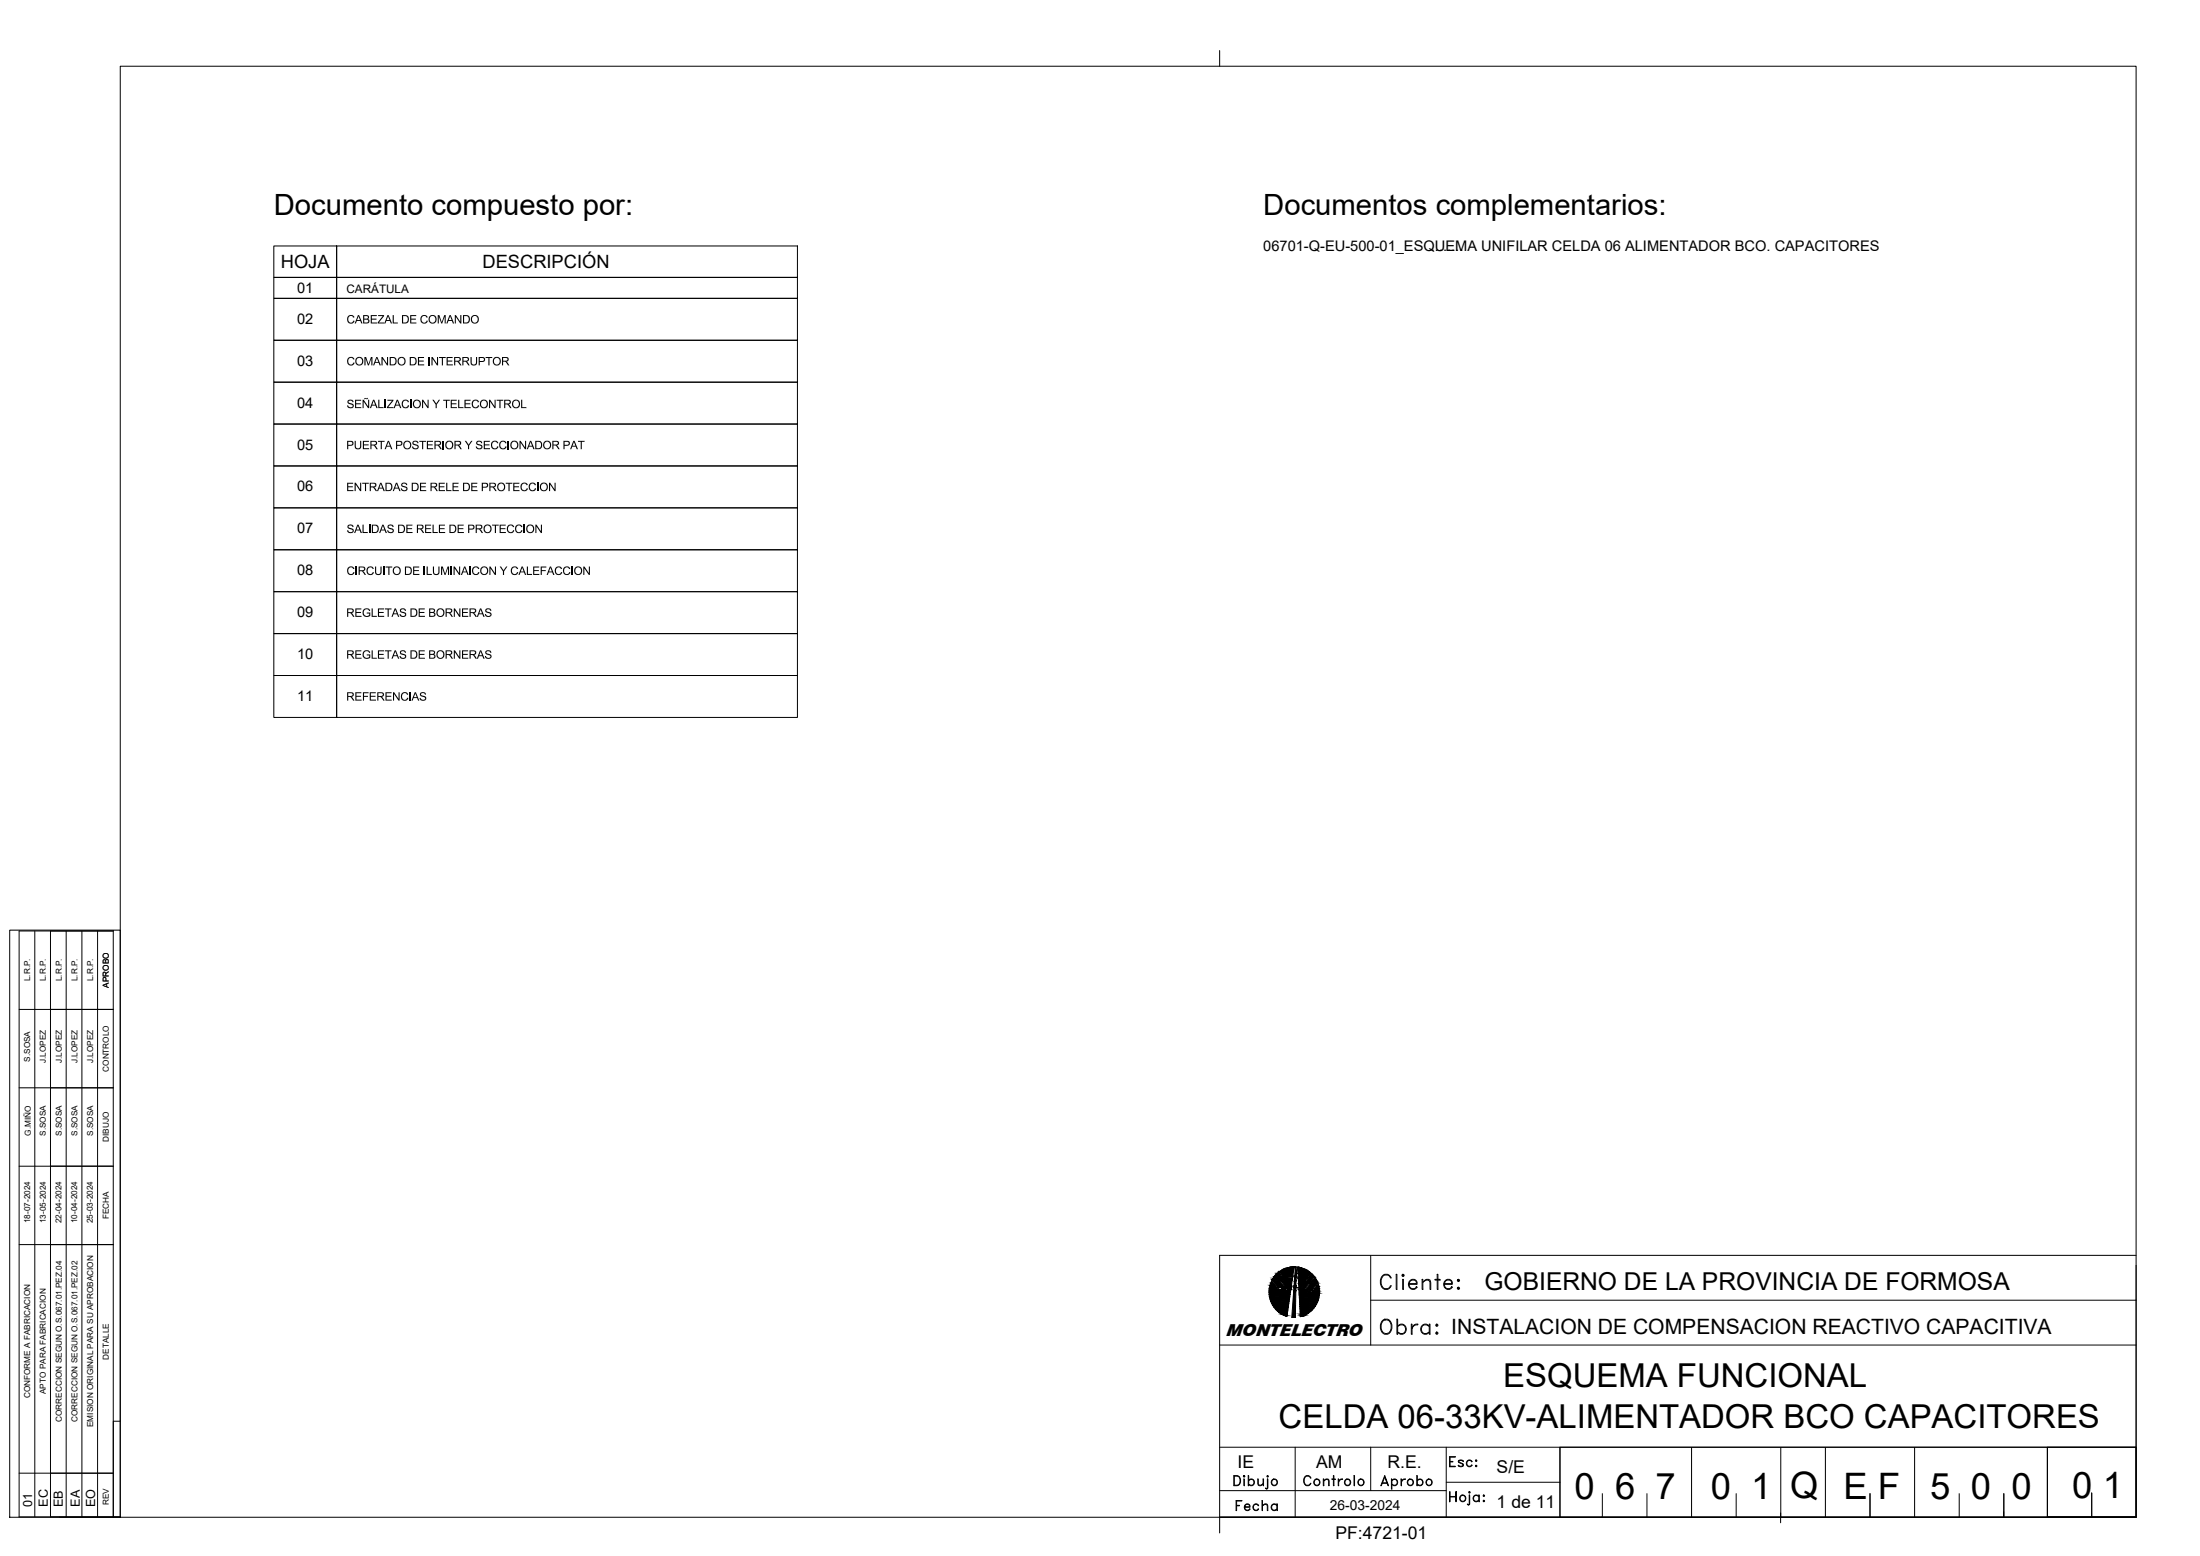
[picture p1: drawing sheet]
<svg xmlns="http://www.w3.org/2000/svg" width="420mm" height="297mm" viewBox="0 0 420 297" stroke-linecap="round" stroke-linejoin="round" font-family="sans-serif">
<!-- layer: Hoja -->
<g fill="none" stroke="#000" stroke-width=".19">
<path d="M23 12.6h385v277h-385zM232.9 9.6v3M12.6 177.7v111.9M15.6 177.7v111.9M18.6 177.7v111.9M21.6 177.6v112h1.4h-13.4v-111.9h12M9.6 192.7h12M9.6 207.7h12M9.6 237.6h12M9.6 222.6h12M261.8 239.6v17.2M408 239.6h-175.1v53"/>
<path d="M232.9 256.8h175.1M261.8 248.2h146.2M263.9 243.7a.99 .99 0 0 1 1-.5 .99 .99 0 0 1 .8 .8l-.7-.6a.97 .97 0 0 0-1.2 1 1.24 1.24 0 0 0 1.2 1.6l.7-.5a1.06 1.06 0 0 1-1.2 .6 1.06 1.06 0 0 1-.9-1.1v-.6zM266.6 243.3h.2v2.8h-.2zM267.9 243.3l.3 .1-.2 .3-.3-.2zM267.9 243.4h.1v.1h-.1zM267.9 244.2h.1v1.9h-.1zM269.1 245h1.4v-.2a.81 .81 0 0 0-1.3 0 .81 .81 0 0 0 .5 1.2l.7-.1 .1-.3 .1 .1a.92 .92 0 0 1-1.3 .2 .92 .92 0 0 1-.1-1.3 .92 .92 0 0 1 1.3-.1l.1 .7h-1.5M271.6 244.2h.1v1.9h-.1zM271.7 244.8l.7-.6 .7 .2 .1 .4v1.3h-.1v-1.3a.58 .58 0 0 0-.9-.3zM274.1 244.2h.9v.2h-.9zM274.5 243.3h.1v2.8h-.1z"/>
<path d="M275.9 245h1.3v-.2a.81 .81 0 0 0-1.3 0 .81 .81 0 0 0 .5 1.2l.7-.1 .1-.3 .2 .1a.92 .92 0 0 1-1.3 .2 .92 .92 0 0 1-.2-1.3 .92 .92 0 0 1 1.3-.1l.2 .7h-1.5M278.3 244.4l.3-.2 .1 .3-.2 .1zM278.3 245.9l.3-.2 .1 .3-.2 .1zM278.5 244.4h.1v.1h-.1zM278.5 245.9h.1v.1h-.1zM408 241.6v48h-175.1M23 271.3h-1.4v18.3M232.9 276.3h175.1M247.4 276.3v13.3M261.8 276.3v8.3M276.2 276.3v13.3M297.9 276.3h93.1v13.3h-93.1z"/>
<path d="M297.9 276.3v13.3M323.1 276.3v13.3M340.1 276.3v13.3M348.6 276.3v13.3M365.7 276.3v13.3M391 276.3h16.9v13.3h-16.9zM391 276.3v13.3M9.6 281.2h12M11.4 289.6h11.6M232.9 284.6h43.3M235.6 281.7h.7a1.03 1.03 0 0 1 .6 1 1.03 1.03 0 0 1-.6 .9h-.7zM235.7 281.8a.91 .91 0 0 1 1.1 .6 .91 .91 0 0 1-.5 1.1h-.6z"/>
<path d="M237.5 281.8l.1-.1 .1 .2-.1 .1zM237.6 281.8v.1zM237.6 282.3v1.3zM238.4 281.7l.1 1.9zM238.5 282.6a.61 .61 0 0 1 .9-.1 .61 .61 0 0 1 0 .9 .61 .61 0 0 1-.9-.1l.3 .2a.55 .55 0 0 0 .7-.5 .55 .55 0 0 0-.7-.6zM240.2 282.3l.1 .9a.4 .4 0 0 0 .7 .2l.2-.2-.4 .4-.5-.1zM241.2 282.3l.1 1.3zM242 281.8l.1-.1 .1 .2-.1 .1zM242.1 281.8v.1zM242.1 282.3v1.8l-.2 .2-.2-.2h.4zM249.2 282a.66 .66 0 0 1 .6-.3 .66 .66 0 0 1 .5 .5 .67 .67 0 0 0-.7-.4 .67 .67 0 0 0-.5 .6 .83 .83 0 0 0 .8 1.1l.4-.3a.7 .7 0 0 1-.8 .4 .7 .7 0 0 1-.5-.7zM252.7 282.3l.1 1.3z"/>
<path d="M252.8 282.7l.5-.4 .4 .1 .1 1.2-.1-.9a.39 .39 0 0 0-.6-.2zM254.4 282.3l.6 .1zM254.7 281.7l.1 1.9zM255.6 282.3l.1 1.3zM255.9 282.4h.5a.66 .66 0 0 0-.7 .5zM258.6 281.7l.1 1.9zM263.9 283.2h1.1M264 283.1h.9M264.5 281.7l.7 1.9-.7-1.6-.8 1.6zM265.7 282.3l.1 2zM265.8 282.6a.61 .61 0 0 1 .9-.1 .61 .61 0 0 1 0 .9 .61 .61 0 0 1-.9-.1l.4 .2a.55 .55 0 0 0 .6-.5 .55 .55 0 0 0-.6-.6zM267.6 282.3l.1 1.3z"/>
<path d="M267.9 282.4h.5a.62 .62 0 0 0-.7 .5zM270.6 281.7l.1 1.9zM270.9 282.4a.62 .62 0 0 1 .8 .2 .62 .62 0 0 1-.2 .9 .62 .62 0 0 1-.8-.2l.3 .2a.55 .55 0 0 0 .7-.5 .55 .55 0 0 0-.7-.6l-.3 .2zM276.2 283h21.7M276.8 284.8l.1 1.9zM276.9 285.7h1.1M276.9 285.8h1.1M278 284.8l.1 1.9zM280.5 284.8h.2l.1 .1-.2 .1zM280.6 284.8l.1 .1zM280.6 285.4l.1 1.7-.3 .2-.2-.2h.4zM281.4 285.7a.58 .58 0 0 1 1 0l-.3-.2a.55 .55 0 0 0-.7 .5 .55 .55 0 0 0 .7 .6l.3-.2a.62 .62 0 0 1-.8 .2 .62 .62 0 0 1-.2-.9z"/>
<path d="M282.4 285.4l.1 1.3zM283.3 285.4l.2 .1-.1 .2-.1-.1zM283.3 285.5l.1 .1zM283.3 286.4l.2 .1-.1 .2-.1-.1zM283.3 286.5l.1 .1zM306 285.1v4.5M314.5 285.1v4.5M331.6 285.1v4.5M340.1 288.8v1.9M357.1 285.1v4.5M374.2 285.1v4.5M382.7 288.6v1"/>
<path d="M382.7 285.1v4.5M399.5 285v4.6"/>
<circle cx="243.4" cy="283" r=".56"/>
<circle cx="243.4" cy="283" r=".63"/>
<circle cx="251.5" cy="283" r=".63"/>
<circle cx="251.5" cy="283" r=".56"/>
<circle cx="257.4" cy="283" r=".56"/>
<circle cx="257.4" cy="283" r=".63"/>
<circle cx="259.9" cy="283" r=".63"/>
<circle cx="259.9" cy="283" r=".56"/>
<circle cx="269.4" cy="283" r=".63"/>
<circle cx="269.4" cy="283" r=".56"/>
<circle cx="272.9" cy="283" r=".56"/>
<circle cx="272.9" cy="283" r=".63"/>
<circle cx="279.4" cy="286" r=".64"/>
<circle cx="279.4" cy="286" r=".56"/>
</g>
<!-- layer: 0 -->
<path d="M6.6 177.7v111.9M21.6 177.7h-17.9v111.9h17.9M3.7 192.7h17.9M3.7 207.7h17.9M3.7 237.6h17.9M3.7 222.6h17.9M3.7 281.2h17.9" fill="none" stroke="#000" stroke-width=".19"/>
<!-- layer: ROTULO -->
<path d="M1.9 177.6h21.1v112h-21.1z" fill="none" stroke="#000" stroke-width=".19"/>
<!-- layer: Hoja -->
<g fill="#000" stroke="#000" stroke-width=".19">
<path d="M243.6 243.4l.1 .1h-.1zM244 243.1l.2-.2 .1 .2zM244.8 246l.8 .1zM245.1 243.9h.4zM245.3 244.1h1.5v.3zM245.4 245.6l.2 .1zM245.4 245.6h1.2l-1 .1zM245.6 251.2l.2 .1zM245.9 246.2h.6zM246.7 251.5h.7zM247.1 246.5l.3 .1zM247.1 245.5h.2z"/>
<path d="M247.2 244.6h.1zM247.2 243.9h.3v.5zM247.3 243.6h.1zM247.1 245.7h.2zM247.3 246.4h.2zM247.4 241.8h.2zM247.3 243.8h.1zM247.4 243.6l.1 .1zM247.8 241.9h.2zM247.9 243.9l1.4 .7zM247.9 243.9h1.9l-.5 .7zM248 244.6h.8l.2 .1z"/>
<path d="M248 244.7l.3 .1zM248.1 245.8h1.2l-.3 .4zM248.1 246l.2 .1h-.2zM248.1 246.5h.7zM248.3 251.2h.5zM248.9 246.6l.7 .1zM249.2 246.3h1.3l-.3 .4zM249.4 244.7l.6 .3zM249.4 244.7h.9l-.3 .3zM251.8 245.1v.3h-.2z"/>
<path d="M242.8 244.6l.3 .4zM242.8 244.6l.3 .4h-.4z"/>
<path d="M242.7 245l.7 .4-.3-.4zM242.7 245l.7 .4h-.9z"/>
<path d="M242.4 246l2.6 .2zM242.4 246l2.6 .2h-2.6z"/>
<path d="M242.5 245.4l1.2 .4-.3-.4zM242.5 245.4l1.2 .4h-1.3z"/>
<path d="M243.6 243.5l.2 .2zM243.6 243.5l.2 .2h-.4z"/>
<path d="M242.4 245.8l1.4 .1zM242.4 245.8l1.4 .1h-1.4z"/>
<path d="M242.4 245.9h1.4zM242.4 245.9l.8 .1z"/>
<path d="M243.4 243.7l.7 .3-.3-.3zM243.4 243.7l.7 .3h-1z"/>
<path d="M243.1 244l1.2 .4-.2-.4zM243.1 244l1.2 .4h-1.4z"/>
<path d="M242.9 244.4l2.4 1.3-1-1.3zM242.9 244.4l2.4 1.3h-1.4z"/>
<path d="M244 243.1l.5 .2-.2-.2zM243.7 243.3l.3-.2 .5 .2z"/>
<path d="M244.4 244.1l2.4 .4zM244.4 244.1l2.4 .4h-2.2z"/>
<path d="M243.7 243.3l1.3 .7-.5-.7zM243.7 243.3l1.3 .7h-.7z"/>
<path d="M244.3 244h.7zM244.3 244l.1 .1z"/>
<path d="M242.4 246.2l4.1 .3-1.5-.3zM242.4 246.2l4.1 .3h-4.1z"/>
<path d="M245.3 244.1l1.5 .3zM246.7 244.4h.1z"/>
<path d="M243.9 245.7l.2 .2 1.2-.2zM243.9 245.7l.2 .2z"/>
<path d="M245.4 245.9l.1 .1zM244.6 246h.9z"/>
<path d="M244.6 246h.9zM244.6 246h.9z"/>
<path d="M245.4 251.1h.4zM245.4 251.1l.4 .1z"/>
<path d="M245 251l.8 .1v-.1zM245 251l.8 .1z"/>
<path d="M245.9 246.2h.6zM246.4 246.2h.1z"/>
<path d="M244.6 250.7l1.2 .3 .1-.3zM244.6 250.7l1.2 .3h-.8z"/>
<path d="M244.2 250.5l1.7 .2v-.2zM244.2 250.5l1.7 .2h-1.3z"/>
<path d="M243.9 250.2l2 .3v-.3zM243.9 250.2l2 .3h-1.7z"/>
<path d="M243.6 249.9l2.3 .3 .1-.3zM243.6 249.9l2.3 .3h-2z"/>
<path d="M243.3 249.6l2.7 .3v-.3zM243.3 249.6l2.7 .3h-2.4z"/>
<path d="M243.1 249.2l2.9 .4 .1-.4zM243.1 249.2l2.9 .4h-2.7z"/>
<path d="M242.8 248.8l3.3 .4v-.4zM242.8 248.8l3.3 .4h-3z"/>
<path d="M242.7 248.4l3.4 .4 .1-.4zM242.7 248.4l3.4 .4h-3.3z"/>
<path d="M242.5 248l3.7 .4 .1-.4zM242.5 248l3.7 .4h-3.5z"/>
<path d="M242.4 247.6l3.9 .4v-.4zM242.4 247.6l3.9 .4h-3.8z"/>
<path d="M242.4 247.1l3.9 .5 .1-.5zM242.4 247.1l3.9 .5h-3.9z"/>
<path d="M242.3 246.7l4.1 .4 .1-.4zM242.3 246.7l4.1 .4h-4z"/>
<path d="M242.4 246.5l4.1 .2v-.2zM242.4 246.5l4.1 .2h-4.2z"/>
<path d="M245.6 245.9l.9 .3 .1-.3zM245.6 245.9l.9 .3h-.6z"/>
<path d="M246.5 245.8l.1 .1zM245.6 245.9h1z"/>
<path d="M246.7 251.5h.7zM247 251.5h.4z"/>
<path d="M244.6 244.5l2 1.1 .2-1.1zM244.6 244.5l2 1.1h-1.2z"/>
<path d="M246.9 243.9l-.1 .2zM245.3 244.1l1.6-.2-.1 .2z"/>
<path d="M245 243.7l.5 .2 1.4-.2zM245 243.7l.5 .2h-.4z"/>
<path d="M244.3 242.7l2.6 1 .1-1zM244.3 242.7l2.6 1h-1.9z"/>
<path d="M244.7 242.5l2.3 .2 .1-.2zM244.3 242.7l.4-.2 2.3 .2z"/>
<path d="M245.1 242.3l2 .2v-.2zM244.7 242.5l.4-.2 2 .2z"/>
<path d="M245.5 242.1l1.6 .2v-.2zM245.1 242.3l.4-.2 1.6 .2z"/>
<path d="M245.9 242l1.2 .1v-.1zM245.5 242.1l.4-.1 1.2 .1z"/>
<path d="M246.3 241.9h.9zM245.9 242h1.2z"/>
<path d="M247.1 241.8l.1 .1zM246.7 241.9h.5z"/>
<path d="M246.7 241.9h.5zM246.3 241.9h.9z"/>
<path d="M247.2 243.9v.5h.3zM247.2 244.4h.3z"/>
<path d="M247.1 245.7l.4 .1zM247.1 245.7l.4 .1z"/>
<path d="M247.2 244.6h.3zM247.2 244.6h.3z"/>
<path d="M247.1 246.6h.4zM247.1 246.6h.4z"/>
<path d="M247.3 243.8l.2 .1zM247.3 243.8l.2 .1z"/>
<path d="M247.1 246.3l.4 .1zM247.1 246.3l.4 .1z"/>
<path d="M247.1 246.6l.3 4.9 .1-4.9zM247.1 246.6l.3 4.9h-.7z"/>
<path d="M247.1 245.8l.4 .5v-.5zM247.1 245.8l.4 .5h-.4z"/>
<path d="M247.3 245.5h.2zM247.3 245.5h.2z"/>
<path d="M247.4 245.5h.1zM247.4 245.5l.1 .1z"/>
<path d="M247.2 244.6l.3 .9v-.9zM247.2 244.6l.3 .9h-.4z"/>
<path d="M247.4 241.8l.1 1.8 .1-1.8zM247.4 241.8l.1 1.8h-.2z"/>
<path d="M248 244.6l1 .1zM248.8 244.7l.3 .1z"/>
<path d="M248 244.1l.8 .5zM248 244.1l.8 .5h-.8z"/>
<path d="M247.8 241.9l.4 .1zM247.8 241.9l.4 .1z"/>
<path d="M248.1 245.8l.9 .4zM248.9 246.2h.1z"/>
<path d="M248.1 246.5h.7zM248.4 246.5h.4z"/>
<path d="M248.1 246.7l1.3 .2zM248.1 246.7l1.3 .2h-1.3z"/>
<path d="M247.8 242l.9 .1zM247.8 242l.9 .1h-.9z"/>
<path d="M248.1 246.1l.8 .3zM248.1 246.1l.8 .3h-.8z"/>
<path d="M248 244.8l2 .2zM248 244.8l2 .2h-2z"/>
<path d="M248.3 251.2l.3 .1zM248.3 251.3h.3z"/>
<path d="M247.8 242.1l1.2 .1zM247.8 242.1l1.2 .1h-1.1z"/>
<path d="M248.1 246.4l.7 .1 .1-.1zM248.1 246.4l.7 .1h-.7z"/>
<path d="M248.9 246.6l.7 .1zM249.4 246.7h.2z"/>
<path d="M247.9 242.2l1.5 .2-.4-.2zM247.9 242.2l1.5 .2h-1.5z"/>
<path d="M249 246.5l.4 .1zM249 246.5l.4 .1h-.5z"/>
<path d="M249.2 246.3l1 .4zM250.1 246.7h.1z"/>
<path d="M248.3 251.1l.5 .1 .4-.1zM248.3 251.1l.5 .1h-.5z"/>
<path d="M247.9 242.4l1.9 .2-.4-.2zM247.9 242.4l1.9 .2h-1.9z"/>
<path d="M248.1 246.9l2.8 .2-1.5-.2zM248.1 246.9l2.8 .2h-2.8z"/>
<path d="M248.3 250.9l.9 .2 .4-.2zM248.3 250.9l.9 .2h-.9z"/>
<path d="M247.9 242.6l2.2 .2-.3-.2zM247.9 242.6l2.2 .2h-2.2z"/>
<path d="M248.3 250.6l1.3 .3 .4-.3zM248.3 250.6l1.3 .3h-1.3z"/>
<path d="M248 245l1.3 .8 .7-.8zM248 245l1.3 .8h-1.2z"/>
<path d="M247.9 242.8l2.6 .3-.4-.3zM247.9 242.8l2.6 .3h-2.6z"/>
<path d="M248.3 250.4l1.7 .2 .3-.2zM248.3 250.4l1.7 .2h-1.7z"/>
<path d="M247.9 243.1l1.9 .8 .7-.8zM247.9 243.1l1.9 .8h-1.9z"/>
<path d="M250.5 243.3l.3 .2zM250.5 243.3l.3 .2h-.4z"/>
<path d="M248.3 250l2 .4 .3-.4zM248.3 250l2 .4h-2z"/>
<path d="M250.4 243.5l.6 .3-.2-.3zM250.4 243.5l.6 .3h-.9z"/>
<path d="M248.3 249.7l2.3 .3 .3-.3zM248.3 249.7l2.3 .3h-2.3z"/>
<path d="M250.1 243.8l.2 .9 .7-.9zM250.1 243.8l.2 .9h-.9z"/>
<path d="M251.1 244l.3 .2zM251.1 244l.3 .2h-.5z"/>
<path d="M248.2 249.4l2.7 .3 .3-.3zM248.2 249.4l2.7 .3h-2.6z"/>
<path d="M250.9 244.2l.6 .4-.1-.4zM250.9 244.2l.6 .4h-.9z"/>
<path d="M248.2 249l3 .4 .2-.4zM248.2 249l3 .4h-3z"/>
<path d="M250.6 244.6l1.1 .3-.2-.3zM250.6 244.6l1.1 .3h-1.4z"/>
<path d="M248.2 248.6l3.2 .4 .2-.4zM248.2 248.6l3.2 .4h-3.2z"/>
<path d="M250.3 244.9l.2 1.4 1.2-1.4zM250.3 244.9l.2 1.4h-1.3z"/>
<path d="M248.2 248.2l3.4 .4 .2-.4zM248.2 248.2l3.4 .4h-3.4z"/>
<path d="M251.6 245.4l.3 .2-.1-.2zM251.6 245.4l.3 .2h-.5z"/>
<path d="M251.4 245.6l.6 .4-.1-.4zM251.4 245.6l.6 .4h-.9z"/>
<path d="M248.2 247.8l3.6 .4 .1-.4zM248.2 247.8l3.6 .4h-3.6z"/>
<path d="M251.1 246l.9 .4v-.4zM251.1 246l.9 .4h-1.3z"/>
<path d="M248.1 247.3l3.8 .5 .1-.5zM248.1 247.3l3.8 .5h-3.7z"/>
<path d="M248.1 247.1l3.9 .2v-.2zM248.1 247.1l3.9 .2h-3.9z"/>
<path d="M250.7 246.4l1.3 .4v-.4zM250.7 246.4l1.3 .4h-1.6z"/>
<path d="M250.4 246.8l1.6 .1zM250.4 246.8l1.6 .1z"/>
<path d="M250.5 246.9l1.5 .2v-.2zM250.5 246.9l1.5 .2h-1.1z"/>
</g>
<!-- layer: TEXTO -->
<g fill="none" stroke="#000" stroke-width=".19">
<path d="M52.3 47h12v6h-12zM52.3 53h12v4h-12zM52.3 57h12v8h-12zM64.3 47h88v6h-88zM64.3 53h88v4h-88zM64.3 57h88v8h-88zM52.3 65h12v8h-12zM52.3 73h12v7.9h-12zM64.3 65h88v8h-88zM64.3 73h88v7.9h-88zM52.3 80.9h12v8h-12zM52.3 88.9h12v8.1h-12z"/>
<path d="M52.3 97h12v8h-12zM64.3 80.9h88v8h-88zM64.3 88.9h88v8.1h-88zM64.3 97h88v8h-88zM52.3 105h12v8h-12zM52.3 113h12v8h-12zM64.3 105h88v8h-88zM64.3 113h88v8h-88zM52.3 121h12v8h-12zM52.3 129h12v8h-12zM64.3 121h88v8h-88zM64.3 129h88v8h-88z"/>
</g>
<g fill="#000">
<path d="M92.7 68.2h1.3v.1h-.5v1.5h-.2v-1.5h-.6zM94.8 76.3h1.3v.2h-.5v1.4h-.2v-1.4h-.6zM99.5 76.3h.2v1.4h.8v.2h-1zM99.6 92.3l.6-.2 .5 .3 .1 .2h-.2l-.3-.3h-.4l-.3 .6 .1 .4 .3 .3 .4-.1 .2-.3h.2l-.2 .5-.6 .1-.4-.3-.2-.6zM101.2 92.3l.6-.2 .4 .2 .2 .3h-.2l-.3-.3h-.4l-.3 .5 .1 .5 .2 .3 .5-.1 .2-.3h.2l-.3 .5-.5 .1-.4-.2-.2-.7zM102.6 92.2h.2v1.6h-.2zM104.8 92.2h.3l.8 1.2v-1.2h.2v1.6h-.2l-.8-1.3v1.3h-.3zM110.4 84.2h1.2v.1h-.5v1.5h-.2v-1.5h-.5zM92.8 116.3l.6-.2 .4 .2v.3h-.2l-.1-.2-.2-.1h-.3l-.1 .3 .1 .1 .8 .4 .1 .3-.2 .3-.7 .1-.3-.3-.1-.3h.2l.1 .3 .3 .1 .5-.2-.1-.3-.8-.3-.1-.3zM97 100.3l.6-.2 .5 .2 .1 .3h-.2l-.2-.2-.5-.1-.3 .5 .1 .5 .3 .3 .4-.1 .2-.3h.2l-.2 .5-.6 .1-.4-.2-.2-.7zM98.6 100.3l.6-.2 .4 .2 .1 .3h-.2l-.2-.2-.4-.1-.3 .5v.5l.3 .3 .4-.1 .3-.3h.2l-.3 .5-.5 .1-.4-.2-.2-.7zM100 100.2h.2v1.6h-.2z"/>
<path d="M102.2 100.2h.3l.8 1.2v-1.2h.2v1.6h-.2l-.9-1.3v1.3h-.2zM106.2 108.3l.6-.2 .4 .2 .1 .3h-.2l-.1-.2-.5-.1-.3 .5v.5l.3 .3h.4l.3-.4h.2l-.3 .5-.6 .1-.4-.3-.2-.6zM107.7 108.3l.7-.2 .4 .2 .1 .3h-.2l-.2-.2-.4-.1-.4 .5 .1 .5 .3 .3h.3l.3-.4h.2l-.2 .5-.6 .1-.4-.3-.2-.7zM109.2 108.1h.2v1.7h-.2zM111.4 108.1h.2l.9 1.3v-1.3h.2v1.7h-.3l-.8-1.3v1.3h-.2zM80.3 132.3l.5-.2 .5 .2 .1 .3h-.2l-.2-.2-.2-.1-.4 .2 .1 .2 .8 .4 .1 .3-.2 .3-.5 .1-.5-.2-.1-.4h.2l.2 .3 .3 .1 .3-.1 .1-.2-.1-.2-.8-.3zM92.8 124.3l.6-.2 .4 .3v.2h-.2l-.1-.2-.2-.1h-.3l-.1 .3 .1 .1 .8 .4 .1 .3-.3 .3-.5 .1-.4-.2-.1-.4h.2l.1 .3 .3 .1 .5-.2-.1-.3-.8-.3-.1-.3z"/>
<path d="M88.4 60.2h.9l.3 .2 .1 .7-.2 .5-1.1 .2zM88.6 60.3v1.3l.7-.1 .2-.3v-.6l-.3-.2z"/>
<path d="M89.9 61a.81 .81 0 0 1 1.6 0 .81 .81 0 0 1-1.6 0zM90.3 60.5l-.2 .4 .1 .4 .4 .3 .4-.1 .2-.4-.1-.6-.3-.2z"/>
<path d="M94.1 69a.8 .8 0 0 1 1.6 0 .8 .8 0 0 1-1.6 0zM94.6 68.4l-.3 .4 .1 .5 .3 .3h.4l.3-.4v-.6l-.4-.3z"/>
<path d="M95.9 68.2h.9l.3 .1v.5l-.4 .2 .6 .8h-.3l-.6-.8h-.3v.8h-.2zM96.1 68.3v.6l.6-.1 .2-.1-.1-.3z"/>
<path d="M96.3 76.3l1.2 .1v.5l-.4 .3 .6 .7h-.3l-.6-.7h-.3v.7h-.2zM96.5 76.5v.5h.6l.2-.2-.1-.3z"/>
<path d="M97.8 77.1a.8 .8 0 0 1 1.6 0 .8 .8 0 0 1-1.6 0zM98.1 76.6l-.1 .4 .1 .6 .4 .2 .4-.2 .2-.3-.1-.6-.4-.2z"/>
<path d="M103.1 93a.81 .81 0 0 1 1.6 0 .81 .81 0 0 1-1.6 0zM103.5 92.4l-.2 .4 .1 .5 .3 .3 .4-.1 .3-.4-.1-.6-.3-.2z"/>
<path d="M103.7 85a.81 .81 0 0 1 1.6 0 .81 .81 0 0 1-1.6 0zM104.2 84.4l-.3 .4 .1 .5 .3 .3 .5-.1 .2-.4v-.5l-.4-.3z"/>
<path d="M105.5 84.2h.9l.3 .1v.5l-.4 .2 .6 .8h-.3l-.6-.8h-.3v.8h-.2zM105.7 84.3v.6h.6l.2-.2-.1-.4z"/>
<path d="M107.6 84.2h1l.2 .4-.2 .4-.8 .1v.7h-.2zM107.8 84.3v.6h.6l.2-.1-.1-.4z"/>
<path d="M109.5 84.2h.2l.7 1.6h-.3l-.1-.5h-.7l-.2 .5h-.2zM109.6 84.3l-.3 .8h.6z"/>
<path d="M89.7 116.1l1.1 .2 .1 .4-.4 .3 .6 .8h-.3l-.4-.6-.2-.2h-.3v.8h-.2zM89.9 116.3v.6l.6-.1 .2-.1-.1-.3z"/>
<path d="M91.7 116.1h.2l.7 1.7h-.3l-.2-.5h-.6l-.2 .5h-.2zM91.8 116.3l-.3 .8h.6z"/>
<path d="M100.5 100.9a.8 .8 0 0 1 1.6 0 .8 .8 0 0 1-1.6 0zM100.8 100.5l-.1 .4 .1 .5 .4 .2 .4-.1 .2-.4-.1-.6-.4-.2z"/>
<path d="M105 108.1h.2l.7 1.7h-.2l-.2-.5h-.7l-.2 .5h-.2zM105.1 108.3l-.2 .8h.5z"/>
<path d="M109.7 108.9a.8 .8 0 0 1 1.6 0 .8 .8 0 0 1-1.6 0zM110.1 108.4l-.2 .4v.5l.3 .3 .5-.1 .3-.4-.1-.5-.4-.3z"/>
<path d="M79.2 132.2h.2l.7 1.5h-.3l-.1-.4h-.7l-.2 .4h-.2zM79.3 132.3l-.3 .8h.6z"/>
<path d="M89.7 124.1l.9 .1 .3 .1v.5l-.4 .2 .6 .7h-.3l-.4-.5-.2-.2h-.3v.7h-.2zM89.9 124.3v.6l.6-.1 .2-.1-.1-.3z"/>
<path d="M91.7 124.1h.2l.7 1.6h-.3l-.2-.4h-.6l-.2 .4h-.2zM91.8 124.3l-.3 .8h.6z"/>
</g>
<g font-size="7">
<text x="300.7" y="286.1">0 6 7</text>
<text x="326.7" y="286.1">0 1</text>
<text x="341.9" y="286">Q</text>
<text x="352.1" y="286.2">E F</text>
<text x="368.6" y="286.1">5 0 0</text>
<text x="395.8" y="286">0 1</text>
</g>
<g font-size="6.3">
<text x="287.1" y="264.8">ESQUEMA FUNCIONAL</text>
<text x="244.2" y="272.6">CELDA 06-33KV-ALIMENTADOR BCO CAPACITORES</text>
</g>
<text font-size="6.2" x="262.8" y="255.8">Obra:</text>
<g font-size="5.6">
<text x="52.3" y="41">Documento compuesto por:</text>
<text x="241.3" y="41">Documentos complementarios:</text>
</g>
<text font-size="5.3" x="235.3" y="289.6">Fecha</text>
<text font-size="4.9" x="275.9" y="281.2">Esc:</text>
<text font-size="4.7" x="283.5" y="246.3">GOBIERNO DE LA PROVINCIA DE FORMOSA</text>
<text font-size="4" x="277.2" y="254.7">INSTALACION DE COMPENSACION REACTIVO CAPACITIVA</text>
<g font-size="3.5">
<text x="53.6" y="51.2">HOJA</text>
<text x="92.2" y="51.2">DESCRIPCIÓN</text>
</g>
<g font-size="3.4">
<text x="236.4" y="280.1">IE</text>
<text x="251.3" y="280.1">AM</text>
<text x="265" y="280.1">R.E.</text>
<text x="285.8" y="281.3">S/E</text>
<text x="285.8" y="287.9">1 de 11</text>
<text x="255" y="293.7">PF:4721-01</text>
</g>
<text font-size="3.2" x="234.2" y="255">MONTELECTRO</text>
<g font-size="2.8">
<text x="241.3" y="47.9">06701-Q-EU-500-01_ESQUEMA UNIFILAR CELDA 06 ALIMENTADOR BCO. CAPACITORES</text>
<text x="273.3" y="47.9">........</text>
<text x="56.7" y="56">01</text>
<text x="56.7" y="61.8">02</text>
<text x="56.7" y="69.8">03</text>
<text x="56.7" y="77.8">04</text>
<text x="56.7" y="85.8">05</text>
<text x="56.7" y="93.8">06</text>
<text x="56.7" y="101.8">07</text>
<text x="56.7" y="109.8">08</text>
<text x="56.7" y="117.8">09</text>
<text x="56.7" y="125.8">10</text>
<text x="56.7" y="133.8">11</text>
</g>
<text font-size="2.6" x="254" y="288.2">26-03-2024</text>
<g font-size="2.4">
<text x="6.1" y="287.7" transform="rotate(-90 6.1 287.7)">01</text>
<text x="9.1" y="287.7" transform="rotate(-90 9.1 287.7)">EC</text>
<text x="12" y="287.7" transform="rotate(-90 12 287.7)">EB</text>
<text x="15.2" y="287.7" transform="rotate(-90 15.2 287.7)">EA</text>
<text x="18.2" y="287.7" transform="rotate(-90 18.2 287.7)">EO</text>
</g>
<g font-size="2.2">
<text x="66.2" y="55.9">CARÁTULA</text>
<text x="66.2" y="61.8">CABEZAL DE COMANDO</text>
<text x="66.2" y="69.8">COMANDO DE INTERRUPTOR</text>
<text x="66.2" y="77.9">SEÑALIZACION Y TELECONTROL</text>
<text x="66.1" y="85.8">PUERTA POSTERIOR Y SECCIONADOR PAT</text>
<text x="66.1" y="93.8">ENTRADAS DE RELE DE PROTECCION</text>
<text x="66.2" y="101.8">SALIDAS DE RELE DE PROTECCION</text>
<text x="66.2" y="109.8">CIRCUITO DE ILUMINAICON Y CALEFACCION</text>
<text x="66.1" y="117.8">REGLETAS DE BORNERAS</text>
<text x="66.1" y="125.7">REGLETAS DE BORNERAS</text>
<text x="66.1" y="133.7">REFERENCIAS</text>
</g>
<g font-size="1.6">
<text x="5.8" y="187.3" transform="rotate(-90 5.8 187.3)">L.R.P.</text>
<text x="8.8" y="187.3" transform="rotate(-90 8.8 187.3)">L.R.P.</text>
<text x="11.8" y="187.3" transform="rotate(-90 11.8 187.3)">L.R.P.</text>
<text x="14.8" y="187.3" transform="rotate(-90 14.8 187.3)">L.R.P.</text>
<text x="17.8" y="187.3" transform="rotate(-90 17.8 187.3)">L.R.P.</text>
<text x="20.8" y="188.5" transform="rotate(-90 20.8 188.5)">APROBO</text>
<text x="5.8" y="202.7" transform="rotate(-90 5.8 202.7)">S.SOSA</text>
<text x="8.8" y="202.9" transform="rotate(-90 8.8 202.9)">J.LOPEZ</text>
<text x="11.8" y="202.9" transform="rotate(-90 11.8 202.9)">J.LOPEZ</text>
<text x="14.8" y="202.9" transform="rotate(-90 14.8 202.9)">J.LOPEZ</text>
<text x="17.8" y="202.9" transform="rotate(-90 17.8 202.9)">J.LOPEZ</text>
<text x="20.8" y="204.6" transform="rotate(-90 20.8 204.6)">CONTROLO</text>
<text x="5.9" y="216.8" transform="rotate(-90 5.9 216.8)">G.MIÑO</text>
<text x="8.8" y="216.8" transform="rotate(-90 8.8 216.8)">S.SOSA</text>
<text x="11.8" y="216.8" transform="rotate(-90 11.8 216.8)">S.SOSA</text>
<text x="14.8" y="216.8" transform="rotate(-90 14.8 216.8)">S.SOSA</text>
<text x="17.8" y="216.8" transform="rotate(-90 17.8 216.8)">S.SOSA</text>
<text x="20.8" y="218" transform="rotate(-90 20.8 218)">DIBUJO</text>
<text x="5.8" y="233.5" transform="rotate(-90 5.8 233.5)">18-07-2024</text>
<text x="8.8" y="233.5" transform="rotate(-90 8.8 233.5)">13-05-2024</text>
<text x="11.8" y="233.5" transform="rotate(-90 11.8 233.5)">22-04-2024</text>
<text x="14.8" y="233.5" transform="rotate(-90 14.8 233.5)">10-04-2024</text>
<text x="17.8" y="233.5" transform="rotate(-90 17.8 233.5)">25-03-2024</text>
<text x="20.8" y="232.8" transform="rotate(-90 20.8 232.8)">FECHA</text>
<text x="20.8" y="259.5" transform="rotate(-90 20.8 259.5)">DETALLE</text>
<text x="5.8" y="266.9" transform="rotate(-90 5.8 266.9)">CONFORME A FABRICACION</text>
<text x="8.8" y="266.1" transform="rotate(-90 8.8 266.1)">APTO PARA FABRICACION</text>
<text x="11.8" y="271.4" transform="rotate(-90 11.8 271.4)">CORRECCION SEGUN O.S.067.01.PEZ.04</text>
<text x="14.8" y="271.4" transform="rotate(-90 14.8 271.4)">CORRECCION SEGUN O.S.067.01.PEZ.02</text>
<text x="17.8" y="272.4" transform="rotate(-90 17.8 272.4)">EMISION ORIGINAL PARA SU APROBACION</text>
<text x="20.8" y="287.3" transform="rotate(-90 20.8 287.3)">REV</text>
</g>
</svg>
